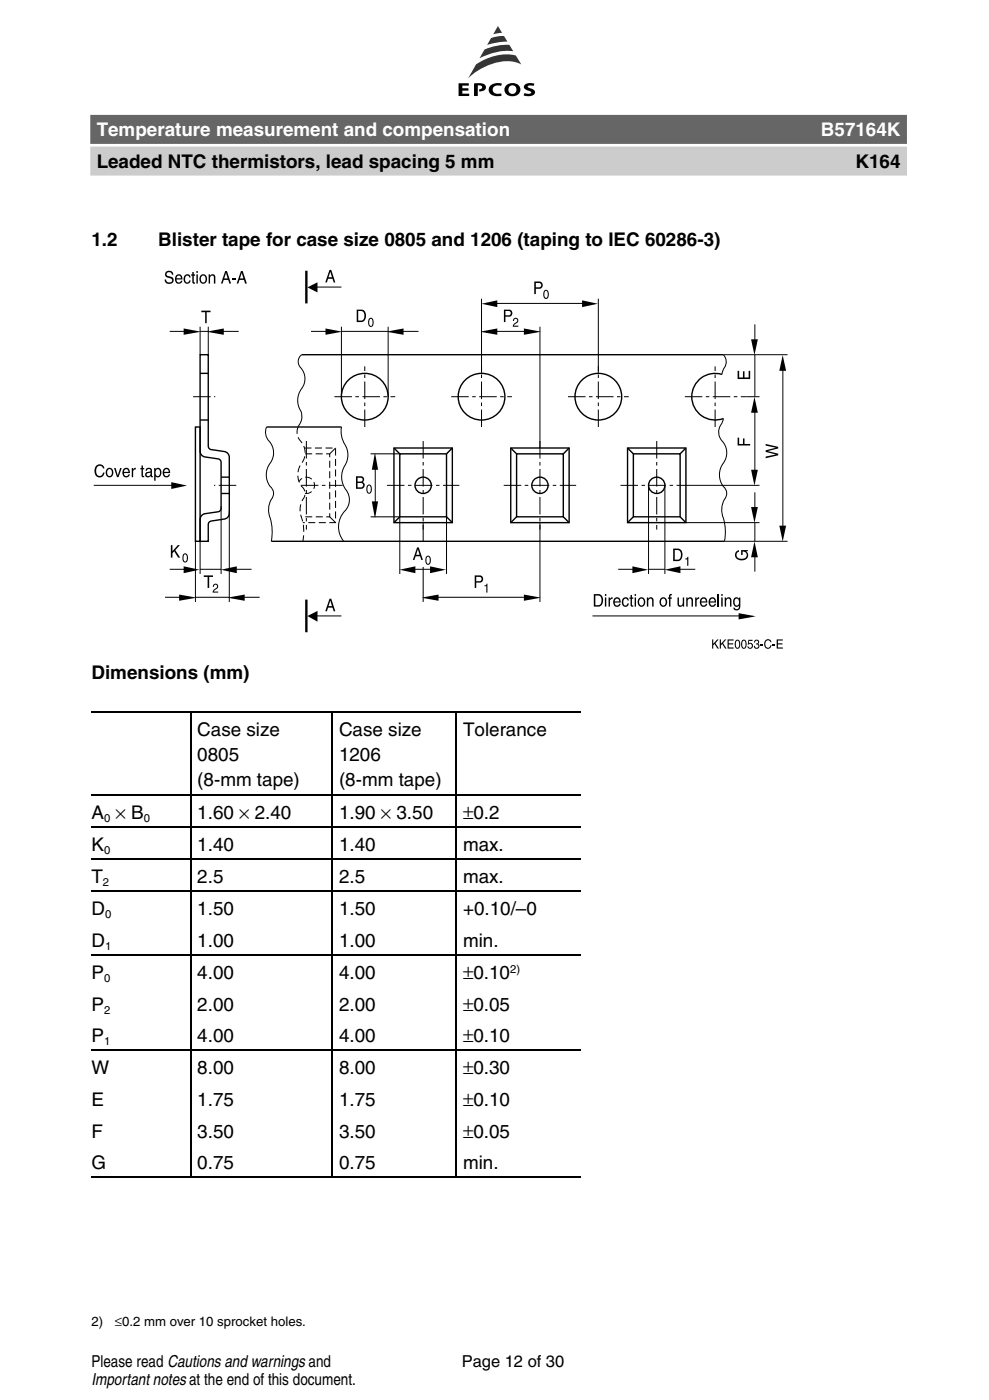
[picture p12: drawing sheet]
<svg xmlns="http://www.w3.org/2000/svg" width="148mm" height="210mm" viewBox="0 0 148 210" stroke-linecap="round" stroke-linejoin="round" font-family="sans-serif">
<g fill="#000">
<path d="M29.9 49.7h.1l-.1 .1zM31.2 49.7v.1zM46.1 43.1l1.5-.8v1.5zM51.1 49.7v.1zM58.1 49.7v.1zM72.1 45.5l2.4-.5v1zM72.1 49.7v.1zM80.9 49.7v.1zM87.2 45l2.4 .5-2.4 .5zM113 59.5l.5 2.4h-1zM112.5 50.9h1l-.5 2.3zM117.3 53.2l.5 2.4h-1z"/>
<path d="M25.7 72.3l2.3 .5-2.3 .5zM56.1 68.1h.1zM56.1 77.5h.1zM112.5 76h1l-.5 2.4zM112.5 70.4h1l-.5 2.4zM29.2 89.6v.1zM27.5 84.9l2.4 .5-2.4 .5zM29.9 85.4h.1zM33.1 85.4l2.4-.5v1zM34.3 89.6v.1zM46.1 92.4l1.5-.8v1.6zM59.9 85.4l2.3-.5v1z"/>
<path d="M63.3 89.6v.1zM64.4 84.9l2.4 .5-2.4 .5zM66.8 85.4h.1zM80.9 89.6v.1zM94.7 84.9l2.4 .5-2.4 .5zM99.6 85.4l2.3-.5v1zM113 81.2l.5 2.4h-1zM116.8 78.8h1l-.5 2.4z"/>
<path d="M68.7 12.5h1.5v.3h-.9v.4h.9v.4h-.9v.4h1v.4h-1.6z" fill-rule="evenodd"/>
<path d="M71 12.5a1.68 1.68 0 0 1 1.8 .4v.2a.8 .8 0 0 1-1 .6v-.3l.2-.1 .2-.2a.46 .46 0 0 0-.6-.3v1.6h-.6z" fill-rule="evenodd"/>
<path d="M73.5 12.8a1.93 1.93 0 0 1 1.7-.3l-.1 .4-.3-.1a.68 .68 0 0 0-1 .6 .68 .68 0 0 0 1 .7l.3-.1 .1 .3-.4 .1a1.14 1.14 0 0 1-1.5-1.3z" fill-rule="evenodd"/>
<path d="M76.1 13.4a.65 .65 0 0 1 1.3 0 .65 .65 0 0 1-1.3 0zM75.8 12.9a.99 .99 0 0 0-.1 1.1 .99 .99 0 0 0 1 .4 1.01 1.01 0 0 0 1.3-.9 1.01 1.01 0 0 0-1.2-1h-.4z" fill-rule="evenodd"/>
<path d="M78.5 12.8a1.51 1.51 0 0 1 1.6-.2l-.2 .3-.3-.1a.45 .45 0 0 0-.5 .2l.2 .2a.79 .79 0 0 1 .8 .9 1.63 1.63 0 0 1-1.7 .2l.2-.4 .3 .2a.48 .48 0 0 0 .7-.2l-.4-.3a.62 .62 0 0 1-.7-.8z" fill-rule="evenodd"/>
<path d="M24.9 40.7a.64 .64 0 0 1 .7-.1 .64 .64 0 0 1 .4 .6h-.2a.39 .39 0 0 0-.5-.4 .39 .39 0 0 0-.3 .5l.6 .2a.58 .58 0 0 1 .3 .8 .58 .58 0 0 1-.8 .2l-.4-.2v-.4h.2a.46 .46 0 0 0 .4 .4 .46 .46 0 0 0 .5-.3l-.1-.2-.8-.2a.5 .5 0 0 1 0-.9z" fill-rule="evenodd"/>
<path d="M26.4 41.3a.75 .75 0 0 0 .4 1.2h.3l.2-.4h-.2v.1a.34 .34 0 0 1-.6 0l-.1-.3h.9a.6 .6 0 0 0-.1-.6 .6 .6 0 0 0-.6-.1zM26.6 41.4h.4l.1 .3h-.7z" fill-rule="evenodd"/>
<path d="M27.7 41.3a.5 .5 0 0 1 .5-.2 .5 .5 0 0 1 .4 .5h-.2l-.2-.2-.1-.1a.57 .57 0 0 0-.4 .5 .57 .57 0 0 0 .4 .6l.2-.2 .1-.2h.2a.54 .54 0 0 1-.7 .5 .54 .54 0 0 1-.4-.6z" fill-rule="evenodd"/>
<path d="M28.8 40.8h.2v.3h.2v.2h-.2v1h.2v.2h-.1l-.3-.1v-1.1h-.2v-.2h.2z" fill-rule="evenodd"/>
<path d="M29.4 40.6v.3h.2v-.3zM29.4 41.1v1.4h.2v-1.4z" fill-rule="evenodd"/>
<path d="M27.5 49.2l2.4 .5v.1l-2.4 .4z" fill-rule="evenodd"/>
<path d="M30.2 46.6h1.3v.2h-.5v1.7h-.3v-1.7h-.5z" fill-rule="evenodd"/>
<path d="M30 41.3a.71 .71 0 0 0-.1 .8 .71 .71 0 0 0 .8 .4 .71 .71 0 0 0 .3-.9 .71 .71 0 0 0-.8-.4zM30.3 41.4l.1-.1a.56 .56 0 0 1 .4 .5 .56 .56 0 0 1-.4 .6 .56 .56 0 0 1-.1-1z" fill-rule="evenodd"/>
<path d="M31.2 49.7l2.3-.5v1l-2.3-.4z" fill-rule="evenodd"/>
<path d="M31.3 41.1h.2v.2a.43 .43 0 0 1 .4-.2 .43 .43 0 0 1 .4 .5v.9h-.3v-1l-.2-.2-.3 .2v1h-.2z" fill-rule="evenodd"/>
<path d="M33.7 40.6l-.6 1.9h.2l.2-.5h.7l.2 .5h.2l-.6-1.9zM33.9 40.9l.2 .8h-.5z" fill-rule="evenodd"/>
<path d="M34.7 41.7h.6v.2h-.6z" fill-rule="evenodd"/>
<path d="M36.1 40.6l-.6 1.9h.2l.2-.5h.6l.2 .5h.3l-.6-1.9zM36.2 40.9l.3 .8h-.6z" fill-rule="evenodd"/>
<path d="M49.4 40.5l-.7 1.8h.3l.1-.5h.7l.2 .5h.2l-.6-1.8zM49.5 40.7l.2 .9h-.5z" fill-rule="evenodd"/>
<path d="M48.8 49.2l2.3 .5v.1l-2.3 .4z" fill-rule="evenodd"/>
<path d="M53.4 46.4v1.9h.7a.96 .96 0 0 0 .8-.9 .96 .96 0 0 0-.8-1zM53.7 46.6a.78 .78 0 0 1 .8 .4 .78 .78 0 0 1-.1 .9l-.2 .2h-.5z" fill-rule="evenodd"/>
<path d="M55.3 47.7a.81 .81 0 0 0 .3 1.3 .77 .77 0 0 0 .3-1.2l-.3-.2zM55.4 47.8h.2a.7 .7 0 0 1 0 1.1l-.3-.3z" fill-rule="evenodd"/>
<path d="M58.1 49.7l2.4-.5v1l-2.4-.4z" fill-rule="evenodd"/>
<path d="M72.1 49.7l2.4-.5v1l-2.4-.4z" fill-rule="evenodd"/>
<path d="M75.5 46.4v1.9h.2v-.8h.6a.53 .53 0 0 0 .5-.6 .53 .53 0 0 0-.5-.5zM75.7 46.6h.5a.32 .32 0 0 1 .3 .3 .32 .32 0 0 1-.3 .4h-.5z" fill-rule="evenodd"/>
<path d="M77 47.7a.43 .43 0 0 1 .6 .2 .43 .43 0 0 1-.3 .6l-.3 .3h.7v.2h-.9l.2-.4 .5-.4v-.2l-.1-.1-.1-.1-.2 .1-.1 .2h-.2z" fill-rule="evenodd"/>
<path d="M80 42.2v1.9h.3v-.8h.5a.55 .55 0 0 0 .5-.6 .55 .55 0 0 0-.5-.5zM80.3 42.4l.6 .1a.33 .33 0 0 1 .2 .3 .33 .33 0 0 1-.3 .3h-.5z" fill-rule="evenodd"/>
<path d="M78.5 49.2l2.4 .5v.1l-2.4 .4z" fill-rule="evenodd"/>
<path d="M81.6 43.5a.81 .81 0 0 0 .2 1.3 .77 .77 0 0 0 .3-1.2l-.3-.2zM81.7 43.7l.1-.1a.68 .68 0 0 1 0 1.1l-.2-.3z" fill-rule="evenodd"/>
<path d="M110.5 55.6h.2v1h.6v-.9h.2v.9h.7v-1h.2v1.2h-1.9z" fill-rule="evenodd"/>
<path d="M14.4 69.9a.71 .71 0 0 1 .7-.3 .71 .71 0 0 1 .5 .6h-.2a.5 .5 0 0 0-.5-.4 .5 .5 0 0 0-.5 .5 .78 .78 0 0 0 .5 1.1l.3-.1 .2-.4h.3a.77 .77 0 0 1-.9 .7 .77 .77 0 0 1-.6-1z" fill-rule="evenodd"/>
<path d="M16 70.3a.71 .71 0 0 0-.1 .9 .71 .71 0 0 0 .7 .3 .72 .72 0 0 0 .4-.8 .72 .72 0 0 0-.8-.5zM16.2 70.4l.2-.1a.56 .56 0 0 1 .4 .6 .56 .56 0 0 1-.4 .5 .57 .57 0 0 1-.2-1z" fill-rule="evenodd"/>
<path d="M17.1 70.2h.2l.3 1.1 .4-1.1h.2l-.4 1.3h-.3z" fill-rule="evenodd"/>
<path d="M18.5 70.3a.71 .71 0 0 0-.2 .9 .71 .71 0 0 0 .8 .4l.2-.2 .1-.3h-.2a.33 .33 0 0 1-.3 .3 .33 .33 0 0 1-.3-.2v-.3h.9a.6 .6 0 0 0-.2-.6 .6 .6 0 0 0-.6-.1zM18.7 70.4h.4l.1 .3h-.6z" fill-rule="evenodd"/>
<path d="M19.7 70.2h.2v.2l.2-.2 .2-.1v.3l-.3 .1-.1 1h-.2z" fill-rule="evenodd"/>
<path d="M21.2 69.8h.2v.4h.2v.2h-.2v.9l.2 .1v.1l-.4-.1v-1h-.2v-.2h.2z" fill-rule="evenodd"/>
<path d="M21.9 70.3l-.1 .3h.2a.28 .28 0 0 1 .3-.3 .28 .28 0 0 1 .2 .4 .62 .62 0 0 0-.7 .7 .48 .48 0 0 0 .8 0v.1h.3v-.1l-.1-.1v-.8a.49 .49 0 0 0-.4-.4 .49 .49 0 0 0-.5 .2zM22 71l.6-.2a.39 .39 0 0 1-.2 .5 .39 .39 0 0 1-.4 0z" fill-rule="evenodd"/>
<path d="M23.1 70.2v1.9h.2v-.7a.47 .47 0 0 0 .5 .2 .47 .47 0 0 0 .3-.5 .61 .61 0 0 0 0-.7 .61 .61 0 0 0-.7-.2l-.1 .2v-.2zM23.4 70.4l.2-.1a.57 .57 0 0 1 .4 .6 .57 .57 0 0 1-.4 .5l-.1-.1a.77 .77 0 0 1-.1-.9z" fill-rule="evenodd"/>
<path d="M24.5 70.3a.76 .76 0 0 0 .4 1.3l.5-.2 .1-.3h-.2a.33 .33 0 0 1-.3 .3 .33 .33 0 0 1-.4-.2v-.3h.9a.6 .6 0 0 0-.2-.6 .6 .6 0 0 0-.6-.1zM24.8 70.4h.3l.2 .3h-.7z" fill-rule="evenodd"/>
<path d="M53.3 71.4v1.9h.8a.53 .53 0 0 0 .5-.4 .53 .53 0 0 0-.3-.6 .47 .47 0 0 0 .2-.5 .47 .47 0 0 0-.4-.4zM53.6 71.6l.6 .1a.29 .29 0 0 1 0 .5h-.6zM53.6 72.4l.6 .1a.33 .33 0 0 1 .2 .3 .33 .33 0 0 1-.3 .3h-.5z" fill-rule="evenodd"/>
<path d="M55.1 72.7a.81 .81 0 0 0 .2 1.3 .77 .77 0 0 0 .3-1.2l-.3-.2zM55.2 72.9l.1-.1a.7 .7 0 0 1 0 1.1l-.2-.3z" fill-rule="evenodd"/>
<path d="M55.7 75.2h.9l-.4 2.3h-.1z" fill-rule="evenodd"/>
<path d="M56.1 68.1h.1l.4 2.3h-.9z" fill-rule="evenodd"/>
<path d="M110.5 65.6h.2v1h.6v-.9h.2v.9h.9v.2h-1.9z" fill-rule="evenodd"/>
<path d="M114.7 66.6l1.9 .4v.2l-1.6 .4 1.6 .4v.3l-1.9 .4v-.2l1.5-.4-1.5-.3v-.3l1.5-.4-1.5-.3z" fill-rule="evenodd"/>
<path d="M25.6 81.7h.2v.9l.9-.9h.3l-.7 .8 .7 1.1h-.3l-.6-.9-.3 .2v.7h-.2z" fill-rule="evenodd"/>
<path d="M27.5 83a.81 .81 0 0 0 .2 1.3 .76 .76 0 0 0 .4-1.2l-.4-.1zM27.6 83.2l.1-.1a.7 .7 0 0 1 0 1.1l-.2-.3z" fill-rule="evenodd"/>
<path d="M26.8 89.1l2.4 .5v.1l-2.4 .4z" fill-rule="evenodd"/>
<path d="M30.5 86.3h1.4v.2h-.6v1.7h-.2v-1.7h-.6z" fill-rule="evenodd"/>
<path d="M32 87.6a.43 .43 0 0 1 .7 .2 .43 .43 0 0 1-.3 .6l-.4 .3h.7v.2h-.8v-.4l.6-.6v-.2h-.2l-.2 .1-.1 .2h-.1z" fill-rule="evenodd"/>
<path d="M34.3 89.6l2.4-.5v1l-2.4-.4z" fill-rule="evenodd"/>
<path d="M49.4 89.8l-.7 1.8h.3l.1-.5h.7l.2 .5h.2l-.6-1.8zM49.5 90l.2 .9h-.5z" fill-rule="evenodd"/>
<path d="M62.5 82.1l-.6 1.9h.2l.2-.6h.6l.2 .6h.3l-.7-1.9zM62.6 82.4l.3 .8h-.6z" fill-rule="evenodd"/>
<path d="M63.3 89.6l2.4-.5v1l-2.4-.4z" fill-rule="evenodd"/>
<path d="M64 83.4a.98 .98 0 0 0 0 1.2l.1 .1a.79 .79 0 0 0 0-1.4zM64 83.5h.1a.7 .7 0 0 1 0 1l-.2-.2z" fill-rule="evenodd"/>
<path d="M71.1 86.3v1.9h.2v-.9h.6a.54 .54 0 0 0 .5-.5 .54 .54 0 0 0-.5-.5zM71.3 86.5h.7a.33 .33 0 0 1 .1 .4 .33 .33 0 0 1-.3 .2h-.5z" fill-rule="evenodd"/>
<path d="M72.6 87.8l.4-.3v1.4h-.1v-1h-.3z" fill-rule="evenodd"/>
<path d="M78.5 89.1l2.4 .5v.1l-2.4 .4z" fill-rule="evenodd"/>
<path d="M89 89.1v1.8h.7a.98 .98 0 0 0 .7-.9 .98 .98 0 0 0-.7-.9zM89.2 89.3a.78 .78 0 0 1 .9 .4 .78 .78 0 0 1-.2 .9l-.2 .1h-.5z" fill-rule="evenodd"/>
<path d="M90.6 89.1v.2h.2v-.2zM90.6 89.6v1.3h.2v-1.3z" fill-rule="evenodd"/>
<path d="M91.2 89.6h.2v.2l.2-.2 .2-.1v.3l-.4 .2v.9h-.2z" fill-rule="evenodd"/>
<path d="M92 89.7a.76 .76 0 0 0 .4 1.3l.5-.2 .1-.3h-.2a.33 .33 0 0 1-.3 .3 .33 .33 0 0 1-.4-.2v-.3h.9a.6 .6 0 0 0-.2-.6 .6 .6 0 0 0-.6-.1zM92.3 89.8h.3l.2 .4h-.7z" fill-rule="evenodd"/>
<path d="M93.3 89.7a.5 .5 0 0 1 .6-.1 .5 .5 0 0 1 .3 .4h-.2l-.1-.2h-.2a.57 .57 0 0 0-.3 .5 .57 .57 0 0 0 .3 .5h.1l.2-.3h.2a.54 .54 0 0 1-.6 .5 .54 .54 0 0 1-.4-.7z" fill-rule="evenodd"/>
<path d="M94.5 89.2h.2v.4h.2v.2h-.2v.9l.2 .1v.1l-.4-.1v-1h-.2v-.2h.2z" fill-rule="evenodd"/>
<path d="M95.1 89.1v.2h.2v-.2zM95.1 89.6v1.3h.2v-1.3z" fill-rule="evenodd"/>
<path d="M95.7 89.7a.71 .71 0 0 0-.1 .9 .71 .71 0 0 0 .7 .3 .72 .72 0 0 0 .4-.8 .72 .72 0 0 0-.8-.5zM95.9 89.8l.2-.1a.56 .56 0 0 1 .4 .6 .56 .56 0 0 1-.4 .5 .57 .57 0 0 1-.2-1z" fill-rule="evenodd"/>
<path d="M96.9 89.6h.2v.2a.43 .43 0 0 1 .5-.2 .43 .43 0 0 1 .3 .4v.9h-.2v-1l-.3-.1-.2 .2-.1 .9h-.2z" fill-rule="evenodd"/>
<path d="M99 89.7a.71 .71 0 0 0-.1 .9 .71 .71 0 0 0 .7 .3 .72 .72 0 0 0 .3-.8 .72 .72 0 0 0-.8-.5zM99.2 89.8l.2-.1a.56 .56 0 0 1 .3 .6 .56 .56 0 0 1-.3 .5 .57 .57 0 0 1-.2-1z" fill-rule="evenodd"/>
<path d="M100.3 89.2l.4-.1v.2h-.2l-.1 .1v.2h.3v.2h-.3v1.1h-.2v-1.1h-.1v-.2h.1z" fill-rule="evenodd"/>
<path d="M100.9 82.3v1.8h.7a.98 .98 0 0 0 .7-.9 .98 .98 0 0 0-.7-.9zM101.1 82.5a.78 .78 0 0 1 .9 .3 .78 .78 0 0 1-.2 1l-.2 .1h-.5z" fill-rule="evenodd"/>
<path d="M101.5 89.6h.2v.9a.3 .3 0 0 0 .4 .3 .3 .3 0 0 0 .2-.4v-.8h.2v1.3h-.2v-.1a.42 .42 0 0 1-.5 .2 .42 .42 0 0 1-.3-.4z" fill-rule="evenodd"/>
<path d="M102.7 83.7l.4-.2v1.3h-.1v-.9h-.3z" fill-rule="evenodd"/>
<path d="M102.8 89.6h.2v.2a.43 .43 0 0 1 .5-.2 .43 .43 0 0 1 .3 .4v.9h-.2v-1l-.3-.1-.2 .2-.1 .9h-.2z" fill-rule="evenodd"/>
<path d="M104.1 89.6h.3v.2l.2-.2 .1-.1v.3a.33 .33 0 0 0-.3 .3v.8h-.3z" fill-rule="evenodd"/>
<path d="M105 89.7a.76 .76 0 0 0 .4 1.3l.3-.1 .3-.4h-.3v.2a.34 .34 0 0 1-.6-.1v-.3h.9a.6 .6 0 0 0-.2-.6 .6 .6 0 0 0-.6-.1zM105.2 89.8h.4l.2 .4h-.7z" fill-rule="evenodd"/>
<path d="M106.7 95.9h.2v.6l.6-.6h.2l-.5 .5 .5 .8h-.2l-.5-.7-.1 .3v.4h-.2z" fill-rule="evenodd"/>
<path d="M106.3 89.7a.76 .76 0 0 0 .4 1.3l.5-.2 .1-.3h-.2a.33 .33 0 0 1-.3 .3 .33 .33 0 0 1-.4-.2v-.3h.9a.6 .6 0 0 0-.2-.6 .6 .6 0 0 0-.6-.1zM106.6 89.8h.3l.2 .4h-.7z" fill-rule="evenodd"/>
<path d="M107.5 89.1h.2v1.8h-.2z" fill-rule="evenodd"/>
<path d="M107.8 95.9h.2v.6l.6-.6h.2l-.5 .5 .5 .8h-.2l-.4-.7-.2 .3v.4h-.2z" fill-rule="evenodd"/>
<path d="M108.1 89.1v.2h.2v-.2zM108.1 89.6v1.3h.2v-1.3z" fill-rule="evenodd"/>
<path d="M109 95.9h.9v.1h-.7v.5h.6v.1h-.6v.5h.7v.1h-.9z" fill-rule="evenodd"/>
<path d="M108.6 89.6h.2v.2a.42 .42 0 0 1 .5-.2 .42 .42 0 0 1 .3 .4v.9h-.2l-.1-1-.2-.1-.3 .2v.9h-.2z" fill-rule="evenodd"/>
<path d="M110.3 96a.81 .81 0 0 0 .2 1.3 .77 .77 0 0 0 .3-1.2l-.3-.2zM110.4 96.1h.1a.7 .7 0 0 1 0 1l-.2-.2z" fill-rule="evenodd"/>
<path d="M110.3 82.7l.4-.2v.2a.52 .52 0 0 0-.4 .6 .52 .52 0 0 0 .5 .4 .78 .78 0 0 0 1.1-.5 .54 .54 0 0 0-.7-.5v.5h-.2v-.7h1v.1l-.2 .1a.77 .77 0 0 1 .2 .9 .77 .77 0 0 1-.9 .4 .82 .82 0 0 1-.9-.3 .82 .82 0 0 1 .1-1z" fill-rule="evenodd"/>
<path d="M110 89.7a.81 .81 0 0 0 .4 1.3l.3-.2-.1 .5h-.3l-.2-.2h-.2a.54 .54 0 0 0 .6 .4 .54 .54 0 0 0 .4-.6v-1.3h-.2v.2a.43 .43 0 0 0-.7-.1zM110.2 89.8h.4a.62 .62 0 0 1-.2 1 .61 .61 0 0 1-.2-1z" fill-rule="evenodd"/>
<path d="M111.2 96a.81 .81 0 0 0 .2 1.3 .77 .77 0 0 0 .3-1.2l-.3-.2zM111.3 96.1h.1a.7 .7 0 0 1 0 1l-.2-.2z" fill-rule="evenodd"/>
<path d="M112.1 95.9h.6v.2h-.5v.4a.39 .39 0 0 1 .4-.1 .39 .39 0 0 1 .2 .4v.3a.41 .41 0 0 1-.5 .2 .41 .41 0 0 1-.3-.4l.4 .2a.3 .3 0 0 0 .2-.3 .3 .3 0 0 0-.3-.2h-.3z" fill-rule="evenodd"/>
<path d="M110.7 91.9l2.3 .5-2.3 .5z" fill-rule="evenodd"/>
<path d="M113.2 95.9a.38 .38 0 0 1 .4 .1 .38 .38 0 0 1 .1 .4l-.1 .1a.42 .42 0 0 1-.1 .8 .42 .42 0 0 1-.6-.5h.2v.2a.26 .26 0 0 0 .4 .1 .26 .26 0 0 0 .1-.3 .26 .26 0 0 0-.3-.2v-.1l.2-.1 .1-.1-.2-.3-.3 .3h-.1z" fill-rule="evenodd"/>
<path d="M113.9 96.6h.4v.2h-.4z" fill-rule="evenodd"/>
<path d="M114.6 96a.53 .53 0 0 1 .6-.1 .53 .53 0 0 1 .4 .4h-.2l-.1-.2-.2-.1a.58 .58 0 0 0-.4 .6 .58 .58 0 0 0 .4 .5h.1l.2-.4h.2a.56 .56 0 0 1-.7 .6 .56 .56 0 0 1-.4-.7z" fill-rule="evenodd"/>
<path d="M115.7 96.6h.5v.2h-.5z" fill-rule="evenodd"/>
<path d="M116.4 95.9h.9v.1h-.8v.5h.7v.1h-.7v.5h.8v.1h-.9z" fill-rule="evenodd"/>
</g>
<g fill="none" stroke="#000" stroke-width=".15">
<path d="M25.4 49.7h2.5M28.9 59.5h2.7M30 49.7h1.2M30 49v4.2M31.2 49v4.2M32.1 59.5h.1M33.3 49.7h2.5M45.2 53.2a1.29 1.29 0 0 0-.2 1.9 2.44 2.44 0 0 1 .2 3.2 2.95 2.95 0 0 0-.1 3.4 2.84 2.84 0 0 1-.5 2.5l-.1 .9M46.6 49.7h2.4M47.1 43h4M50.1 59.5h2.6M51.1 49v10.5"/>
<path d="M51.1 49.7h7M53.2 59.5h.6M54.3 59.5h2.6M54.6 54.9v.7M54.6 56.2v.5M54.6 57.2v2.6M57.4 59.5h.6M58.1 49v10.5M58.5 59.5h.7M60.2 49.7h2.5M67.6 59.5h2.6M70.7 59.5h.6"/>
<path d="M71.8 59.5h2.6M72.1 44.8v11.2M72.1 56.2v.5M72.1 57.2v2.6M74.2 49.7h4.9M74.2 45.5h13.5M74.9 59.5h.6M76 59.5h.7M80.9 49v19.7M85.1 59.5h2.6M88.2 59.5h.6M89.3 59.5h2.6"/>
<path d="M89.6 44.8v11.2M89.6 56.2v.5M89.6 57.2v2.6M92.4 59.5h.6M93.5 59.5h.7M102.6 59.5h2.6M105.7 59.5h.6M106.8 59.5h2.6M107.1 54.9v.7M107.1 56.2v.5M107.1 57.2v2.6M109.9 59.5h.6"/>
<path d="M111 59.5h2.8M113.1 48.6v2.5M113.1 53.2v6.3M117.3 55.1v24M118 53.2h-9.6a1.59 1.59 0 0 1 0 2.1l-.2 .8M14.1 72.8h11.9M32.1 72.8h.1M32.8 72.8h2.6M33.1 75.9v10.2M34.4 76.6v13.7M39.9 64a1.96 1.96 0 0 0 .4 2.1 2.77 2.77 0 0 1-.1 3.8 2.96 2.96 0 0 0 .6 3.4l.2 .6-.1 .5a3.3 3.3 0 0 0-.4 3.3l.3 1.7-.2 1.8M44.6 71.3l.3 1"/>
<path d="M44.7 65.6l.6 .8M45 69.8l-.4 1M45 77.2l.3 1M45.1 75.6l-.1 1.1M45.1 72.8h2.6M45.1 72.8l.3 .4 .3 .5M45.1 77.5h.1M45.2 71.7l-.4 .5M45.4 78.4h.3M45.4 78.7l.1 1M45.5 66.9l.2 1M45.6 67.2h1.1"/>
<path d="M45.7 68.4l-.5 1M45.7 74.2l-.5 .9M45.7 68h1.1M45.7 71.6h.5l.5 .2M45.7 77.5h1.1M45.9 66.1v2.6M45.9 69.3v.5M45.9 70.3v2.6M45.9 73.5v.5M45.9 74.5v2.6M45.9 77.7v.5M45.9 78.7v.7"/>
<path d="M46.2 78.4h1M46.7 73.7l-.4 .2-.6 .1M47 72.3l.1 .4-.1 .6M47.2 67.2h1M47.3 68h1M47.3 77.5h1.1M47.8 78.4h1M48.2 72.8h.6M48.8 67.2h1M48.9 68h.5v.6M49.3 72.8h2M49.4 76.9v.6h-.5"/>
<path d="M49.4 77.5l.9 .9M49.4 69.1v1M49.4 70.7v1M49.4 72.2v1.1M49.4 73.8v1.1M49.4 75.4v1M50.3 78.3v.1h-1M50.3 67.2l-.9 .8M50.3 67.2v1.1M50.3 68.8v1.1M50.3 70.4v1M50.3 72v1"/>
<path d="M50.3 73.5v1.1M50.3 75.1v1.1M50.3 76.7v1M51.2 64l-.1 .9 .4 1.3a3.3 3.3 0 0 1-.1 4.1 3.2 3.2 0 0 0 .4 3.2 2.4 2.4 0 0 1-.1 3.1 3.4 3.4 0 0 0-.2 4.6M54.6 60.4v.5M54.6 61.4v2.6M55.5 68h4.4M55.5 77.5h4.4v8.6M56.2 69.4v6.5M58 72.8h2.6M61.1 72.8h.5M62.2 72.8h2.6"/>
<path d="M63.4 66.1v2.6M63.4 69.3v.5M63.4 70.3v2.6M63.4 73.5v.5M63.4 74.5v2.6M63.4 77.7v.5M63.4 78.4v2.8M65.3 72.8h.5M66.4 72.8h2.4M66.9 77.5v8.6M72.1 60.4v.5M72.1 61.4v2.6"/>
<path d="M75.5 72.8h2.6M78.6 72.8h.5M79.7 72.8h2.6M80.9 69.3v.5M80.9 70.3v2.6M80.9 73.5v.5M80.9 74.5v2.6M80.9 77.7v.5M80.9 78.4v11.9M82.8 72.8h.5M83.9 72.8h2.4M89.6 60.4v.5"/>
<path d="M89.6 61.4v2.6M93 72.8h2.6M96.1 72.8h.5M98.4 66.1v2.6M98.4 69.3v.5M98.4 70.3v2.6M98.4 73.5v.5M98.4 74.5v2.6M98.4 77.7v.5M98.4 78.7v.7M99.6 72.8v13.3M99.8 72.8h-2.6v13.3"/>
<path d="M100.3 72.8h.5M101.4 72.8h12.4M102.8 78.4h11M107.1 60.4v.5M107.1 61.4v2.6M108.4 62.7l-.2 .5a2.2 2.2 0 0 0 0 2.9 2.77 2.77 0 0 1-.1 3.8 2.97 2.97 0 0 0 .6 3.4l.2 .6-.1 .5a3.4 3.4 0 0 0-.4 3.3l.3 1.7-.2 1.8h9.5M113.1 61.4v9.4M113.1 73.8v2.5M113.1 78.4v2.8M24.7 89.5h2.5M25.4 85.4h2.5M29.3 89.5h5.1"/>
<path d="M29.3 81.2v9.1M30 85.4h3.1M30 81.2v4.9M35.2 85.4h2.5M36.5 89.5h2.4M45.5 80.3l-.1 .9M47.1 92.3h4M61.1 85.4h4.6M63.4 85v5.3M65.5 89.5h13.3M88.8 92.3h22.5M92.6 85.4h2.5"/>
<path d="M97.2 85.4h2.4M101.7 85.4h2.5M113.1 83.3v2.4"/>
</g>
<g fill="none" stroke="#000" stroke-width=".21">
<path d="M30 53.2h1.2l.1 13.9 .3 .3 2 .3a.88 .88 0 0 1 .8 .9v8.4a.86 .86 0 0 1-.8 .8l-2 .3-.3 .3-.1 2.8h-1.2v-3.3a.86 .86 0 0 1 .7-.9l2-.3 .2-.1 .2-.4v-7.1l-.4-.3-2-.3a.86 .86 0 0 1-.7-.9zM30 56h1.2M45.2 53.2h63.2M108.2 56.1a3.5 3.5 0 0 0-4.6 3.5 3.5 3.5 0 0 0 4.8 3.1M29.3 64h.7v17.2h-.7zM30 63h1.2M33.1 71.5h1.3M33.1 74h1.3M39.9 64h11.3M59 67.2h8.8v11.2h-8.8zM59 67.2l.9 .8M59.9 68h7v9.5h-7z"/>
<path d="M59.9 77.5l-.9 .9M66.9 77.5l.9 .9M67.8 67.2l-.9 .8M76.5 67.2h8.8v11.2h-8.8zM76.5 67.2l.9 .8M77.4 68h7v9.5h-7zM77.4 77.5l-.9 .9M84.4 77.5l.9 .9M85.3 67.2l-.9 .8M94 67.2h8.8v11.2h-8.8zM94 67.2l.9 .8M94.9 68h7v9.5h-7z"/>
<path d="M94.9 77.5l-.9 .9M101.9 77.5l.9 .9M102.8 67.2l-.9 .8M40.6 81.2h67.9"/>
<circle cx="54.6" cy="59.5" r="3.5"/>
<circle cx="72.1" cy="59.5" r="3.5"/>
<circle cx="89.6" cy="59.5" r="3.5"/>
<circle cx="63.4" cy="72.8" r="1.22"/>
<circle cx="80.9" cy="72.8" r="1.22"/>
<circle cx="98.4" cy="72.8" r="1.22"/>
</g>
<path d="M45.9 40.6v4.9M45.9 89.9v4.9" fill="none" stroke="#000" stroke-width=".35"/>
<g fill="none" stroke="#000" stroke-width=".18">
<path d="M13.7 106.7h14.8M13.7 119.1h14.8M28.6 106.7h21.1M28.6 119.1h21.1M28.6 106.7v69.9M49.8 106.7h18.5M49.8 119.1h18.5M49.8 106.7v69.9M68.4 106.7h18.6M68.4 119.1h18.6M68.4 106.7v69.9M13.7 124h14.8"/>
<path d="M13.7 128.8h14.8M13.7 133.6h14.8M28.6 124h21.1M28.6 128.8h21.1M28.6 133.6h21.1M49.8 124h18.5M49.8 128.8h18.5M49.8 133.6h18.5M68.4 124h18.6M68.4 128.8h18.6M68.4 133.6h18.6M13.7 143.2h14.8"/>
<path d="M13.7 157.5h14.8M28.6 143.2h21.1M28.6 157.5h21.1M49.8 143.2h18.5M49.8 157.5h18.5M68.4 143.2h18.6M68.4 157.5h18.6M13.7 176.5h14.8M28.6 176.5h21.1M49.8 176.5h18.5M68.4 176.5h18.6"/>
</g>
<g fill="#333">
<path d="M71.3 9.7a7.7 7.7 0 0 1 6-1.4l.8 1.4a6 6 0 0 0-5.3 .2 8.5 8.5 0 0 0-2.7 1.9z" fill-rule="evenodd"/>
<path d="M72.6 7.4l1.8-.5 1.9-.2 .6 1a8.4 8.4 0 0 0-5.1 1z" fill-rule="evenodd"/>
<path d="M74.6 3.9l.6 1-1.3 .2z" fill-rule="evenodd"/>
<path d="M73.6 5.7l1.1-.3h.8l.5 .8-1.5 .2-1.5 .3z" fill-rule="evenodd"/>
</g>
<path d="M13.7 17.4h122v4h-122z" fill="#666" stroke="#666" stroke-width=".35"/>
<path d="M13.7 22.2h122v4h-122z" fill="#ccc" stroke="#ccc" stroke-width=".35"/>
<g font-size="2.8" fill="#fff">
<text x="14.5" y="20.4">Temperature measurement and compensation</text>
<text x="123" y="20.4">B57164K</text>
</g>
<g font-size="2.8">
<text x="14.5" y="25.2">Leaded NTC thermistors, lead spacing 5 mm</text>
<text x="128.2" y="25.2">K164</text>
<text x="13.7" y="36.9">1.2</text>
<text x="23.7" y="36.9">Blister tape for case size 0805 and 1206 (taping to IEC 60286-3)</text>
<text x="13.7" y="101.9">Dimensions (mm)</text>
<text x="29.6" y="110.4">Case size</text>
<text x="50.8" y="110.4">Case size</text>
<text x="69.4" y="110.4">Tolerance</text>
<text x="29.6" y="114.2">0805</text>
<text x="29.6" y="117.9">(8-mm tape)</text>
<text x="50.8" y="114.2">1206</text>
<text x="50.8" y="117.9">(8-mm tape)</text>
<text x="13.7" y="122.7">A × B</text>
<text x="29.6" y="122.7">1.60 × 2.40</text>
<text x="50.8" y="122.7">1.90 × 3.50</text>
<text x="69.4" y="122.7">±0.2</text>
<text x="13.7" y="127.6">K</text>
<text x="29.6" y="127.6">1.40</text>
<text x="50.8" y="127.6">1.40</text>
<text x="69.4" y="127.6">max.</text>
<text x="13.7" y="132.4">T</text>
<text x="13.7" y="137.2">D</text>
<text x="29.6" y="132.4">2.5</text>
<text x="29.6" y="137.2">1.50</text>
<text x="50.8" y="132.4">2.5</text>
<text x="50.8" y="137.2">1.50</text>
<text x="69.4" y="132.4">max.</text>
<text x="69.4" y="137.2">+0.10/–0</text>
<text x="13.7" y="141.9">D</text>
<text x="29.6" y="141.9">1.00</text>
<text x="50.8" y="141.9">1.00</text>
<text x="69.4" y="141.9">min.</text>
<text x="13.7" y="146.8">P</text>
<text x="29.6" y="146.8">4.00</text>
<text x="50.8" y="146.8">4.00</text>
<text x="69.4" y="146.8">±0.10</text>
<text x="13.7" y="151.5">P</text>
<text x="29.6" y="151.5">2.00</text>
<text x="50.8" y="151.5">2.00</text>
<text x="69.4" y="151.5">±0.05</text>
<text x="13.7" y="156.3">P</text>
<text x="13.7" y="161.1">W</text>
<text x="29.6" y="156.3">4.00</text>
<text x="29.6" y="161.1">8.00</text>
<text x="50.8" y="156.3">4.00</text>
<text x="50.8" y="161.1">8.00</text>
<text x="69.4" y="156.3">±0.10</text>
<text x="69.4" y="161.1">±0.30</text>
<text x="13.7" y="165.8">E</text>
<text x="29.6" y="165.8">1.75</text>
<text x="50.8" y="165.8">1.75</text>
<text x="69.4" y="165.8">±0.10</text>
<text x="13.7" y="170.6">F</text>
<text x="29.6" y="170.6">3.50</text>
<text x="50.8" y="170.6">3.50</text>
<text x="69.4" y="170.6">±0.05</text>
<text x="13.7" y="175.3">G</text>
<text x="29.6" y="175.3">0.75</text>
<text x="50.8" y="175.3">0.75</text>
<text x="69.4" y="175.3">min.</text>
</g>
<g font-size="2.5">
<text x="13.7" y="204.9">Please read Cautions andwarnings and</text>
<text x="13.7" y="207.7">Importantnotesat the end of this document.</text>
<text x="69.2" y="204.9">Page 12 of 30</text>
</g>
<g font-size="2">
<text x="13.7" y="198.8">2)</text>
<text x="17.2" y="198.8">≤0.2 mm over 10 sprocket holes.</text>
</g>
<g font-size="1.7">
<text x="15.6" y="123.2">0</text>
<text x="21.5" y="123.2">0</text>
<text x="15.6" y="128">0</text>
<text x="15.4" y="132.9">2</text>
<text x="15.7" y="137.7">0</text>
<text x="15.7" y="142.4">1</text>
<text x="15.6" y="147.2">0</text>
<text x="76.4" y="145.9">2)</text>
<text x="15.6" y="152">2</text>
<text x="15.6" y="156.7">1</text>
</g>
</svg>
